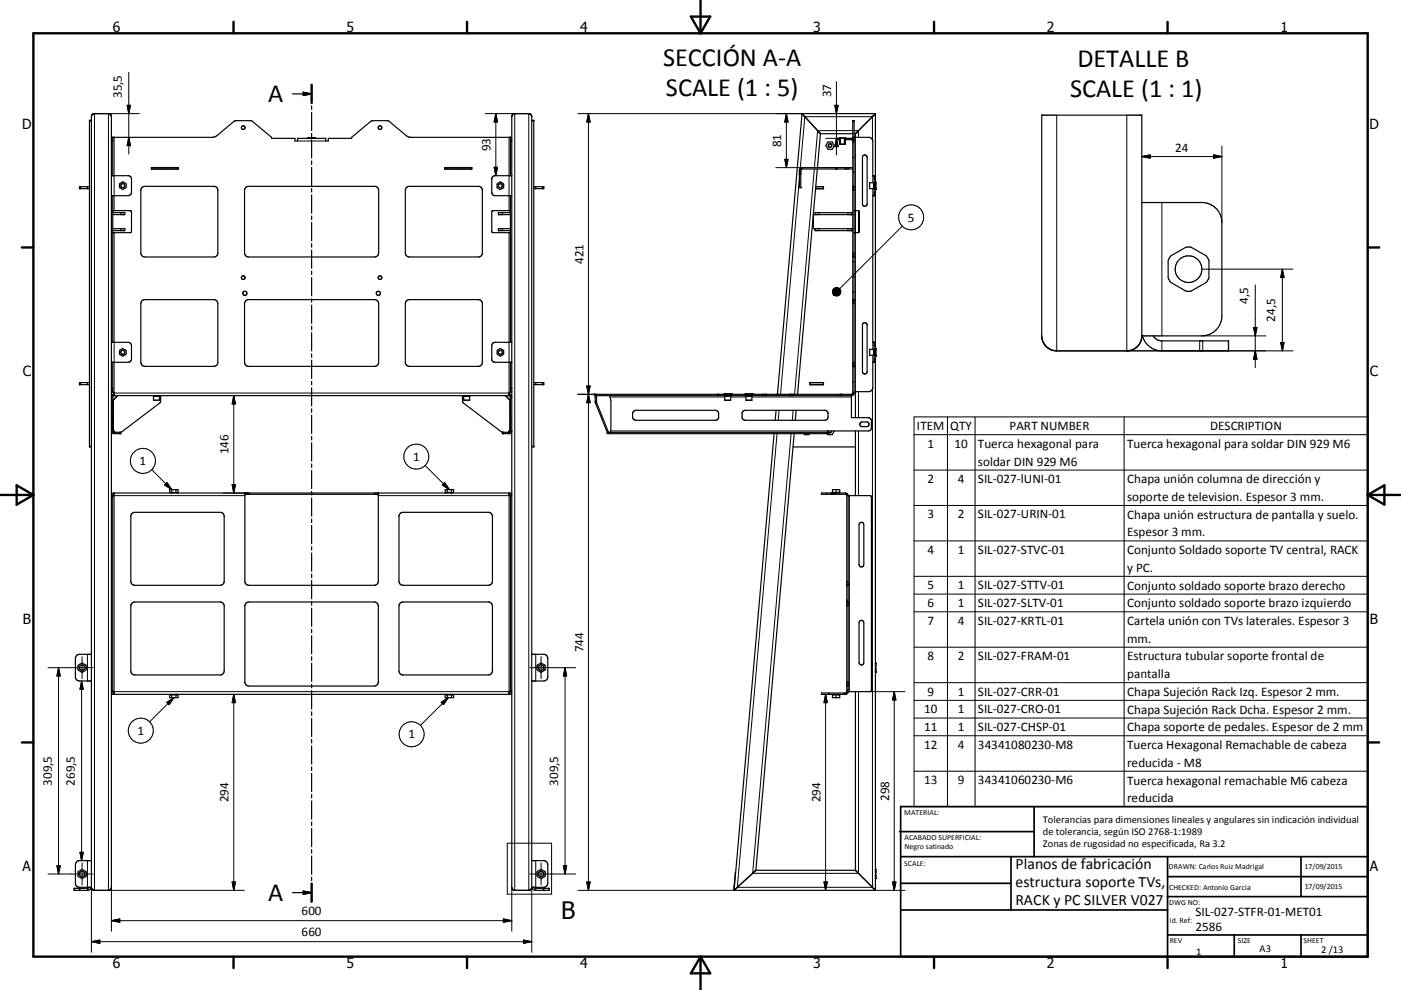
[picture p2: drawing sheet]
<svg xmlns="http://www.w3.org/2000/svg" width="420mm" height="297mm" viewBox="0 0 420 297" stroke-linecap="round" stroke-linejoin="round" font-family="sans-serif">
<g fill="none" stroke="#000" stroke-width=".36">
<path d="M27.4 36.1h-.6v98h.6M27.6 34.5l.7-.4h4.2l.5 .1 .4 .6v231.6l-.4 .6-.5 .1h-4.4l-.5-.4-.2-.5v-231.2zM87.7 28.2h5.7M90.9 27.7l2.5 .5-2.5 .5zM93.4 25.4v5.5M93.4 31.8v1M93.4 33.7v5.5M153.7 34.4l.6-.3h4.2a.91 .91 0 0 1 .9 .9v231.2a.91 .91 0 0 1-.9 .9h-4.2a.91 .91 0 0 1-.9-.9v-231.2zM159.4 36.1h.6v98h-.6M240.5 34.1h22M240.5 34.1l5.5 6M240.5 34.1l-7.4 84.2"/>
<path d="M262.5 34.1v233h-42.4M262.5 34.1l-6 6M312.3 34.5h30v66.7a4.5 4.5 0 0 1-4.5 4.1h-21a4.5 4.5 0 0 1-4.5-4.5zM26.2 56v.6M26.8 56h-3v.6h3M33.4 52.7h5.2l.6 .4 .2 .6v4l-.4 .8-.6 .2h-5M33.4 41.2h30.6l1-.5 5.1-4.3 .7-.2 4.7 .1 5.9 4.9v.3h7v.8h.8v-.8h8.4v.8h.8v-.8h7v-.3l5.7-4.8 .7-.2 4.7 .1 5.4 4.4 .9 .5h30.6M33.8 41.2v11.5M33.8 58.7v44M35.9 55l.8-.4 1 .4v1.3l-.8 .5-1-.5zM42.5 56.3l.9-.4h20.7l.8 .3 .4 .9v18.8l-.4 .9-.8 .3h-20.7l-.7-.3-.5-.9v-18.8zM45.4 50.3h8v.4h-8z"/>
<path d="M45.4 50.7h8M49.2 50.7h.1M73.6 56.3l.9-.4 38.3 .1 .5 .3 .2 .8-.1 19.3-.6 .6-.5 .1-38.3-.1-.6-.6-.1-.5v-18.8zM92.3 41.5h2.2M92.3 41.4l2.2 .1M92.3 41.5h.1M92.8 41.4h.1M92.8 41.4v.1M92.8 41.5h.1M93 41.4v.1M93.4 40v1.1M93.4 42v5.4"/>
<path d="M93.4 48.3v1.1M93.4 50.2v5.5M93.4 56.6v1M93.4 58.5v5.5M93.9 41.4v.1M94 41.5h.1M94.1 41.4h.1M94.1 41.4l-.1 .1M94.5 41.5h-.1M121.8 56.3l.9-.4h20.7l.8 .3 .4 .9v18.8l-.4 .9-.8 .3h-20.7l-.7-.3-.5-.9v-18.8zM133.4 50.3h8v.4h-8zM133.4 50.7h8"/>
<path d="M137.6 50.7h.1M149.1 55.1l.8-.5 1 .5v1.3l-.7 .4-1.1-.4zM153 41.2v11.5M153 58.7v44M153.4 52.7h-5.2l-.6 .4-.2 .6v4l.4 .8 .6 .2h5M160 56h3v.6h-3M160.6 56v.6M244.6 56h2.3v.6h-2.4M245 50.7l-5.9 67.6M246 40.1l-.9 10.2M246 40.1h9.7M248.2 42.6h1.3l.6 1.1-.6 1.1h-1.3l-.6-1.1z"/>
<path d="M251.4 41.7l.1 .1M251.5 41.6l-.1 .1M251.5 41.8h.2M251.5 41.6h.2M251.5 41.6h.1M251.7 41.5h-.6v.4h.6M251.7 41.5l-.1-.1 1.9 .1M251.7 41.5v1.8h1.8v-1.8M252 41.4v1.9M253.2 41.4v1.9M253.5 41.5l2.2 .1M253.5 41.9h1.8l.4 .4-.1 75.8-.3 .2h-77.1v.4h77.1"/>
<path d="M253.5 41.6h.1M253.6 41.6h.1M253.7 41.6v.1M253.7 41.7l-.2 .1M253.7 41.7h.1M255.7 41.2h4.8l.9 .5 .3 .7v10.3h.8M255.7 41.6v-5.4h.4v81.7M255.7 55.9h.4M255.7 50.3h-15.4l-.4 .2-.2 .6v5.2h.4v-5.3l.2-.3h15.4M255.7 41.5h.4M255.7 41.6l.4 .7M256.1 40.1h.4"/>
<path d="M256.5 40.1v1.1M258.8 46.7a.71 .71 0 0 1 .8-.1 .71 .71 0 0 1 .4 .6v14a.7 .7 0 0 1-.7 .7 .7 .7 0 0 1-.7-.7v-14zM261.9 54.8h-1.2v1.8h1.2M261.9 54.8v1.8M261.9 54.8l.2 .3M262 56.6h.1M262.1 52.7v6M262.1 55.4v.7M262.1 56.3l-.1 .3M262.5 58.7h-.8v44h.8M262.5 54.7v2M262.5 55.3h.1"/>
<path d="M262.5 56.3h.1M262.5 56.3v.1M262.5 55.1h.1M262.5 56.4h.1M262.5 56.1h.1M262.5 56.1v.1M262.5 55.1v.1M33.8 63.2h5.2l.4 .4-.1 6-.3 .2h-5.2M33.8 63.8h3.6v.6h-3.6M33.8 68.6h3.6v.6h-3.6M93.4 64.8v1.1M93.4 66.8v5.4"/>
<path d="M93.4 73.1v1M93.4 75v5.5M153 63.2h-5.2l-.4 .3 .2 6.2 5.4 .1M153 63.8h-3.6v.6h3.6M153 68.6h-3.6v.6h3.6M244.4 68.6v.6h11.3M255.4 63.8v.6M255.4 68.6v.6M255.7 77.1h.4M255.7 63.8h-11.3v.6M255.7 64.4h-11.8v4.2h11.8M256.1 63.2h1.2l.4 .3v6l-.4 .3h-1.2"/>
<path d="M256.1 64.4h.4M256.1 68.6h.4M256.5 63.2v6.6M342.3 60.8h18a6 6 0 0 1 6 6v27.9a6 6 0 0 1-6 6.1h-18M42.7 90.1l.7-.2h20.7l.8 .2 .4 1v17.6l-.2 .8-1 .4h-20.7l-.7-.3-.5-.9v-17.6zM73.8 90.1l.7-.2 38.3 .1 .5 .3 .2 .8-.1 18.1-.6 .6-.5 .1-38.3-.1-.6-.6-.1-.5v-17.6zM93.4 81.4v1M93.4 83.3v5.5M93.4 89.6v1.1M93.4 91.5v5.5M93.4 97.9v1M93.4 99.8v5.5"/>
<path d="M121.8 90.3l.9-.4h20.7l.8 .2 .4 1v17.6l-.2 .8-1 .4h-20.7l-.7-.3-.5-.9v-17.6zM255.7 89.9h.4M258.7 97.1a.71 .71 0 0 1 .8-.3 .71 .71 0 0 1 .5 .7v14a.7 .7 0 0 1-.7 .7 .7 .7 0 0 1-.7-.7zM26.2 114.8v.6M26.8 114.8h-3v.6h3M33.4 102.7h5.2l.6 .4 .2 .6v4l-.4 .8-.6 .2h-5M33.4 117.5v.1M33.4 117.5h.4M33.4 117.6l.8 .3M33.8 108.7v8.9l.4 .3M33.8 117.5v.1M34.2 117.9v.8"/>
<path d="M34.2 118.7l-.4 .4v10.2M34.2 118.7h118.4M34.2 118.3l-.5 .2-.3 .6M35.2 118.7l-1.3 1.4M35.3 118.7l-1.3 1.4M35.9 105.1l.8-.5 1 .5v1.3l-.8 .4-1-.4zM46 118.7v1.4h1.8v-1.4M46 118.8h1.8M46.2 118.7h.6M47 118.7h.7M48.2 118.7v1.7l-.3 .5-11.6 8.8h-2.1l-.4-.4M93.4 106.2v1"/>
<path d="M93.4 108.1v5.4M93.4 114.4v1M93.4 116.3v5.5M138.7 118.7v1.7l.2 .5 11.6 8.8h2.1l.4-.4M139 118.7v1.4h1.8v-1.4M139 118.8h1.8M139.2 118.7h.6M140.1 118.7h.6M151.5 118.7l1.4 1.4M151.6 118.7l1.4 1.4M152.6 117.9v.8M152.6 118.7l.4 .4v10.2"/>
<path d="M152.6 118.3l.6 .2 .2 .6M153 108.7v8.9M153 117.6l-.4 .3M153 117.5h.4M153.4 117.6l-.8 .3M153.4 102.7h-5.2l-.6 .4-.2 .6v4l.4 .8 .6 .2h5M153.4 117.5v.1M160 114.8h3v.6h-3M160.6 114.8v.6M178.5 118.7v2.2l3.6 8.8M178.8 118.7l.1 2.2 3.5 8.8M182.7 118.7l.4 1.4-.1 9.6"/>
<path d="M217.2 118.3h2M217.3 118.8h.1M217.3 118.8v1.3h1.8v-1.3M217.3 118.8h1.8M217.5 118.2l.1 .1M217.6 118.7l-.3 .1M217.7 118.2v.1M217.7 118.2h.1M217.8 118.7h.7M218.6 118.2h.1M218.6 118.2v.1M218.8 118.7v.1"/>
<path d="M218.8 118.2l-.1 .1M218.8 118.8h.3M223.5 118.3h2M223.6 118.7v.1M223.6 118.8h.1M223.6 118.8v1.3h1.8v-1.3M223.6 118.8h1.8M223.9 118.2h.1M223.9 118.7l-.2 .1M224.1 118.2h-.2M224.2 118.7h.7M225 118.2h.1"/>
<path d="M225 118.2v.1M225.1 118.7l.3 .1M225.2 118.2l-.1 .1M225.5 118.7l-.1 .1M229.7 118.3v.4M232.9 118.3v.4M233.5 118.3v.4M236.7 118.3v.4M242.8 114.8h4.1v.6h-4.1zM252.3 118.3v.4M255.3 118.7v6.6h5l.6 .2 .3 .6 .1 2.2-.2 .6-.4 .3-12.4 .1v.8h-66.2v-.4M255.7 109.9h.4"/>
<path d="M256.1 117.9l-.3 .6-.5 .2M256.5 117.5v7.8M256.5 117.5l-.4 .4M261.9 104.8h-1.2v1.8h1.2M261.9 104.8v1.8M262 106.6l.1 .1M262.1 102.7v6M262.1 104.8v.3M262.1 106.3l-.1 .3M262.1 105.3v.8M262.1 104.7l-.2 .1M262.5 108.7h-.8v7.6l-.3 .7-.9 .5h-4"/>
<path d="M262.5 104.7v2M262.5 106.3h.1M262.5 106.3v.1M262.5 105.2v.1M262.5 105.2h.1M262.5 105.1h.1M262.5 106.4h.1M262.5 106.1h.1M262.5 106.1v.1M262.5 105.3h.1M262.5 105.1v.1M342.5 100.8a6.1 6.1 0 0 0 5.8 4.5h20v-3h-20a3 3 0 0 1-2.6-1.5"/>
<path d="M33.4 125.3h.4M33.8 129.3h-.4l.3 .6 .3 .2h2.2v-.4M33.9 120.1v9M33.9 129.1l.5 .6M33.9 129.1h.1M33.9 120.1h.1M34 120.1v9M34 129.1l.5 .6M93.4 122.7v1M93.4 124.6v5.5M93.4 130.9v1.1M93.4 132.8v5.5"/>
<path d="M93.4 139.2v1M152.9 129.1h.1M152.9 120.1h.1M152.9 120.1v9M152.9 129.1l-.6 .6M153 120.1v9M153 129.1l-.6 .6M153 129.3h.4v.2l-.6 .6h-2.2v-.4M153 125.3h.4M182.1 129.7h66.2M189.9 123.5l.8-.4h23.8l.4 .1 .5 .5 .1 1.4-.3 .6-.7 .4h-23.8l-.7-.2-.3-.6v-1.2zM222.8 123.3l.7-.2h23.8l.6 .2 .3 .4 .1 1.4-.4 .8-.6 .2h-23.8l-.7-.2-.3-.6v-1.4z"/>
<path d="M232.1 130.1l-12 137M232.7 123.1l-.3 3M237.7 134.1h18.8M238.1 130.1l-11.5 131M238.7 123.1l-.3 3M241.1 130.1l.1 .3h1.3l.2-.3M248.4 129.3a.48 .48 0 0 0 .5 .5 .48 .48 0 0 0 .4-.5M250.1 129.3l-.6 1.1h-1.3l-.1-.3M256.5 129.3v19.4M257.9 126.9l.4-.3h1.6a.7 .7 0 0 1 .7 .7 .7 .7 0 0 1-.7 .7h-1.4a.7 .7 0 0 1-.7-.4 .7 .7 0 0 1 .1-.7zM33.4 147.9h120M33.4 148.3h.8"/>
<path d="M33.8 148.7v58.8M34.2 147.9v.8h-.8M39.7 154l.7-.3h25.6l.8 .3 .4 .9v19.5l-.2 .7-1 .5h-25.6l-.7-.3-.5-.9v-19.5zM51.3 147.9v-.2h-.4v-.8h2.5v1M51.5 146.9v1M51.8 147.9v-.2h1.4v.2M52.8 146.9v.8M52.9 147.7v.2M73.4 148.3h40M73.4 147.9v26.5l.5 .9 .7 .3h37.6l.8-.3 .4-.9v-26.5M93.4 141.1v5.5M93.4 147.5v1"/>
<path d="M93.4 149.4v5.4M93.4 155.7v1.1M93.4 157.6v5.5M120.1 154l.7-.3h25.6l.8 .3 .4 .9v19.5l-.2 .7-1 .5h-25.6l-.7-.3-.5-.9v-19.5zM133.5 147.9v-1h2.5v.8h-.5v.2M133.6 147.9v-.2h1.4v.2M133.9 147.7v.2M134.1 146.9v.8M135.4 146.9v1M152.6 147.9v.8h.8M152.6 148.3h.8M153 148.7v58.8"/>
<path d="M249.2 147.9v.4M249.6 147.7h.8v.2M249.6 147.9v-1h2.2v1M249.8 147.7v.2M249.9 147.7v.2M250.7 146.9v1M251.5 147.7v.2M251.8 147.7h-.8v.2M254.3 148.7l-.3-.6-.5-.2h-7.2v.4h7.2l.4 .4v58.8l-.4 .4h-7.2v.4h7.2l.5-.2 .3-.6M254.3 148.7h6.6l.4 .4v58l-.4 .4h-6.6M254.3 148.7v58.8M257.8 156.9a.72 .72 0 0 1 .8-.1 .72 .72 0 0 1 .4 .6v12a.71 .71 0 0 1-.7 .7 .71 .71 0 0 1-.7-.7v-12z"/>
<path d="M93.4 164v1M93.4 165.9v5.5M93.4 172.2v1.1M93.4 174.2v5.4M253.9 175.6h.4M23.5 199.5l1.1-.5 1.1 .5 .1 .3-.1 1.3-.9 .5-1.3-.5-.1-.3zM27.4 196.3h-3.9l-.6 .5-.3 .7v5.6l.3 .7 .6 .5h3.9M39.7 180.9l.7-.3h25.6l.8 .3 .4 .9v19.5l-.2 .7-1 .5h-25.6l-.7-.3-.5-.9v-19.5zM73.9 180.9l.7-.3h37.6l.8 .3 .4 .9v22.8l-.2 .8-1 .4h-37.6l-.7-.2-.5-1v-22.8zM93.4 180.5v1.1M93.4 182.4v5.5M93.4 188.8v1"/>
<path d="M93.4 190.7v5.5M93.4 197v1.1M93.4 199v5.4M120.1 180.9l.7-.3h25.6l.8 .3 .4 .9v19.5l-.2 .7-1 .5h-25.6l-.7-.3-.5-.9v-19.5zM159.4 196.3h3.9l.7 .5 .2 .7v5.6l-.2 .7-1 .5h-3.6M253.9 180.6h.4M257.8 186.3a.72 .72 0 0 1 .8-.1 .72 .72 0 0 1 .4 .6v12a.71 .71 0 0 1-.7 .7 .71 .71 0 0 1-.7-.7v-12zM262.5 199v2.6M262.5 199.7v.1M262.5 199.7h.1M262.5 199.5h.1M262.5 199.8h.1"/>
<path d="M262.5 199.5v.1M33.4 208.3h120M33.4 207.9h.8M33.4 207.5h.8v.8M50.9 208.3v1h2.5v-.8l-.5-.2M51 208.3v.2h1.4v-.2M51.3 208.3v.2M51.5 208.5v.8M52.8 208.3v1M93.4 205.3v1.1M93.4 207.2v5.5M93.4 213.6v1"/>
<path d="M93.4 215.5v5.5M133.5 208.3v1h2.5v-.8l-.5-.2M133.6 208.3v.2h1.4v-.2M133.9 208.3v.2M134.1 208.5v.8M135.4 208.3v1M152.6 207.9h.8M153.4 207.5h-.8v.8M249.6 208.3v1h2.2v-1M249.8 208.3v.2M249.9 208.3v.2M250.4 208.3v.2h-.8"/>
<path d="M250.7 208.3v1M251 208.3v.2h.8M251.5 208.3v.2M253.9 205.8h.4M256.5 207.5v53.6M262.5 200.9v.2M262.5 200.9h.1M262.5 201.1h.1M262.5 200.8h.1M262.5 200.8v.1M93.4 221.8v1.1M93.4 223.8v5.4"/>
<path d="M93.4 230.1v1.1M93.4 232v5.5M93.4 238.4v1M27.4 258.2h-3.9l-.6 .5-.3 .7v5.6l.3 .7 .6 .5h3.9M93.4 240.3v5.5M93.4 246.6v1.1M93.4 248.5v5.5M93.4 254.9v1M93.4 256.8v5.5M159.4 258.2h3.9l.7 .5 .2 .7v5.6l-.2 .7-1 .5h-3.6M23.5 261.4l1-.5 1.2 .5 .1 .3-.1 1.3-.9 .5-1.3-.5-.1-.3zM26.7 266.2l-.5 .3h-4v.6h4l.8-.2 .4-.7"/>
<path d="M87.7 267.8h5.7M90.9 267.3l2.5 .5-2.5 .5zM93.4 263.2v1M93.4 265.1v5.4M159.5 266.2l.4 .7 .7 .2h4v-.6h-4l-.5-.3M220.5 261.7l-.4 5.4M226.6 261.2l-6.5 5.9M226.6 261.1v.1M226.6 261.1h29.9M256.5 261.1h.1M256.5 261.1l6 6M262.5 262.8v.2"/>
<path d="M262.5 262.8h.1M262.5 260.9v2.6M262.5 261.6v.1M262.5 260.9h.1M262.5 261.6h.1M262.5 263h.1M262.5 261.4h.1M262.5 262.7h.1M262.5 262.7v.1M262.5 261.7h.1M262.5 261.4v.2"/>
<circle cx="72.9" cy="38.3" r=".55"/>
<circle cx="113.9" cy="38.3" r=".55"/>
<circle cx="36.8" cy="55.7" r=".6"/>
<circle cx="150" cy="55.7" r=".6"/>
<circle cx="248.9" cy="43.7" r=".49"/>
<circle cx="72.9" cy="83.3" r=".55"/>
<circle cx="73.4" cy="88" r=".62"/>
<circle cx="113.4" cy="88" r=".62"/>
<circle cx="113.9" cy="83.3" r=".55"/>
<circle cx="356.3" cy="80.8" r="4"/>
<circle cx="356.3" cy="80.7" r="6.7"/>
<circle cx="36.8" cy="105.7" r=".61"/>
<circle cx="150" cy="105.7" r="1.08"/>
<circle cx="150" cy="105.7" r=".59"/>
<circle cx="24.6" cy="200.3" r=".8"/>
<circle cx="162.2" cy="200.3" r="1.33"/>
<circle cx="162.2" cy="200.3" r=".8"/>
<circle cx="24.6" cy="262.2" r=".8"/>
<circle cx="162.2" cy="262.2" r="1.33"/>
<circle cx="162.2" cy="262.2" r=".8"/>
</g>
<g fill="none" stroke="#000" stroke-width=".3">
<path d="M26.8 36.3h.6M28.3 34.1v233M38.1 31.6h1l-.5 2.5zM38.6 21.7v24.5M41.8 34.1h-9.3v233h40.8M145.5 34.1h8.8v233M148.7 34.1l.5 2.5h-1.1zM148.7 34.1v18.6M158.5 34.1v233M159.4 36.3h.6M173.2 34.1h67.3M176.4 34.1v233"/>
<path d="M176.4 34.1l.5 2.5h-1zM235.8 34.1v16.2M235.8 34.1l.5 2.5h-1zM250.3 31.6h1l-.5 2.5zM250.8 24.5v22M255.7 39.2h-10.6l-.9 11.1M255.7 36.4h.4M256.1 39.2h1.3v2M316.8 34.5v70.8M337.8 34.5v70.8h49.8M24.2 56v.6M33.4 42.4h.4"/>
<path d="M34.2 41.2v22M38.6 41.2l.5 2.5h-1zM89.2 42.3h8.4M148.1 50.2h1.1l-.5 2.5zM152.6 41.2v22M153 42.4h.4M162.6 56v.6M232.6 50.3h7.9v.4M235.3 47.8h1l-.5 2.5zM239.7 53.6l-5.7 64.7M239.7 56.2h.4M239.7 52.3h.4"/>
<path d="M239.7 51.4h.4M239.7 51.1h.4M244.1 50.7l-5.9 67.6M247.6 41.5h3.5M249.4 43.6a.6 .6 0 0 0-.7-.5 .6 .6 0 0 0-.4 .7 .6 .6 0 0 0 .7 .5M250.6 50.3v.4M250.8 41.5l.5 2.5h-1zM251 50.3v.4M251.2 41.5l.4 .4M252 41.9l-.3 .5M253.4 50.3v.4M253.5 42.8l-.3 .5"/>
<path d="M254.4 50.3v.4M254.7 41.5l.4 .4M255.7 57.1h.4M255.7 51.4l.4 .4M255.7 46.9l.4 .4M255.7 42.4l.4 .4M256.5 41.2v22M261.6 41.9v-6.9h-20.3l-1.4 15.5M261.7 52.7v2.1M261.7 56.6v2.1M262.1 57.7h.4M262.1 53.7h.4"/>
<path d="M342.3 47h24M342.3 47l2.5-.5v1zM363.8 46.5l2.5 .5-2.5 .5zM366.3 43.8v23M34.2 69.8v48.1h118.4v-48.1M36.2 63.8v.6M36.2 68.6v.6M150.6 63.8v.6M150.6 68.6v.6M245.6 63.8v.6M245.6 68.6v.6M254.2 63.8v.6"/>
<path d="M254.2 68.6v.6M255.7 75.9h.4M255.7 78.4l.4 .4M256.5 69.8v47.7M257.4 63.2v6.6M270.5 67.8l-18.8 18.8M348.3 60.8v40M255.7 91.1h.4M255.7 87.3l.4 .4M255.7 82.9l.4 .3M360.3 80.8h27.3M375.8 98.3h1l-.5 2.5z"/>
<path d="M376.3 85.5v24.8M384.5 80.8v24.5M384.5 80.8l.5 2.5h-1zM24.2 114.8v.6M33.4 116.3h.4M33.4 119.1h.4M70.1 118.7v29.2M70.1 118.7l.5 2.5h-1zM153 116.3h.4M153 119.1h.4M162.6 114.8v.6M173.2 118.3h5.5v.4"/>
<path d="M175.9 115.8l1 5h-1l1-5zM182.9 119.1h34.4M215.1 118.3v.4M215.2 118.3v.4M215.4 118.3v.4M215.5 118.3v.4M219.1 119.1h4.5M225.4 119.1h29.9M228.5 118.3v.4M232.7 118.3l.2 .1M234.9 118.3l.4 .4M237.9 118.3v.4"/>
<path d="M251.9 118.3v.4M255.2 118.3l.3 .3M255.7 108.7h.4M255.7 114.3l.4 .4M255.8 109.9l.3 .3M257.4 117.5v7.8M261.6 116.8v149.4h-40.6l12-136.1M261.7 102.7v2.1M261.7 106.6v2.1M262.1 107.7h.4M262.1 103.7h.4M348.3 102.3v3"/>
<path d="M359.7 102.3v3M360.3 100.8h19.2M360.6 102.3v3M368.3 102.3v3M376.3 105.3l.5 2.5h-1zM384 102.7h1l-.5 2.6zM26.8 133.9h.6M33.4 128.3h.4M33.4 126.3h.4M35.8 129.7v.4M127.4 139.6l7.3 7.3M151 129.7v.4"/>
<path d="M153 128.3h.4M153 126.3h.4M159.4 133.9h.6M178.5 120.4h.3M178.5 120.9h.4M183.1 129.3h65.2l.2 .4 .5 .2M233.6 123.1l-.3 3M237.2 130.1l-11.6 131.9h31.8v-54.5M237.8 123.1l-.3 3M247.9 129.7v.4M257.4 129.3v19.4M274 125.1h136v116.9h-136z"/>
<path d="M274 130.4h136M284.1 125.1v116.9M292.3 125.1v116.9M337 125.1v116.9M33.4 149.1h.4M45.5 140.9l6 6M50.1 144.8l1.4 2.1-2.1-1.4zM66.9 147.9h7.7v.4M69.6 145.4h1l-.5 2.5zM73.4 148.7h-39.2v58.8h118.4v-58.8h-39.2M112.2 147.9v.4M132.6 145.5l.7-.7 1.4 2.1z"/>
<path d="M153 149.1h.4M247.9 147.9l-.4 .4M250.4 147.9v.4M253.5 147.9v.4M253.9 148.7h.4M254.7 148.7v58.8M274 141h136M274 151.6h136M253.9 174.4h.4M254 175.6l-.1 .2M254.3 179.9l-.4 .4M274 162.3h136"/>
<path d="M274 172.9h136M274 178.2h136M24.6 197v6.6M26.2 196.3v8M160.6 196.3v8M162.2 197v6.6M253.9 181.8h.4M274 183.5h136M274 194.2h136M14.4 200.3h13.5M17.6 200.3v61.9M17.6 200.3l.5 2.5h-1z"/>
<path d="M24.5 204.3v53.9M24.5 204.3l.5 2.5h-1zM33.4 207.1h.4M50 210.7l2.1-1.4-1.4 2.1zM52.1 209.3l-7.2 7.3M70.1 208.3v58.8M70.1 208.3l.5 2.5h-1zM132.3 210.7l2.1-1.4-1.4 2.1zM134.4 209.3l-8.4 8.3M153 207.1h.4M158.9 200.3h13.7M169.4 200.3l.5 2.5h-1z"/>
<path d="M169.4 200.3v61.9M247.5 208.3l.5 2.5h-1zM247.5 208.3v58.8M248.7 207.9l-.4 .4M253.2 207.9l-.4 .4M253.9 204.6h.4M254.3 206.8l-.4 .4M260.9 207.5h10.4M268.1 207.5v59.6M268.1 207.5l.5 2.5h-1zM274 204.8h136M274 210.1h136"/>
<path d="M274 215.4h136M274 220.7h136M274 231.4h136M17.1 259.7h1l-.5 2.5zM24 255.7h1l-.5 2.5zM24.6 258.9v6.6M26.2 258.2v8M152.1 253h13.3v15.3h-13.3zM160.6 258.2v8M162.2 258.9v6.6M168.9 259.7h1l-.5 2.5zM14.4 262.2h13.5"/>
<path d="M22.2 266.5v.6M23.7 266.5v.6M24 266.5v.6M26.2 266.5v.6M27.4 266.2v19.5M33.4 276.2h120M33.4 276.2l2.5-.5v1zM33.4 266.2v13.2M69.6 264.6h1l-.5 2.5zM150.9 275.7l2.5 .5-2.5 .5zM153.4 266.2v13.2M158.9 262.2h13.7"/>
<path d="M159.4 266.2v19.5M160.6 266.5v.6M162.9 266.5v.6M163.1 266.5v.6M164.6 266.5v.6M173.2 267.1h46.9M175.9 264.6h1l-.5 2.5zM220.1 265.9h.1M247 264.6h1l-.5 2.5zM262.5 267.1h8.8M267.6 264.6h1l-.5 2.5zM27.4 282.5h132"/>
<path d="M27.4 282.5l2.5-.5v1zM156.9 282l2.5 .5-2.5 .5z"/>
<circle cx="273.2" cy="65.2" r="3.8"/>
<circle cx="42.8" cy="138.3" r="3.7"/>
<circle cx="124.8" cy="137" r="3.8"/>
<circle cx="42.2" cy="219.2" r="3.7"/>
<circle cx="123.4" cy="220.3" r="3.8"/>
</g>
<g fill="#000">
<circle cx="23.8" cy="56" r=".18"/>
<circle cx="23.8" cy="56.6" r=".18"/>
<circle cx="92.3" cy="41.5" r=".18"/>
<circle cx="92.3" cy="41.4" r=".18"/>
<circle cx="133.4" cy="50.7" r=".18"/>
<circle cx="133.4" cy="50.3" r=".18"/>
<circle cx="239.7" cy="56.3" r=".18"/>
<circle cx="240.1" cy="56.3" r=".18"/>
<circle cx="253.5" cy="41.5" r=".18"/>
<circle cx="253.5" cy="41.9" r=".18"/>
<circle cx="262.5" cy="56.8" r=".18"/>
<circle cx="262.6" cy="56.8" r=".18"/>
<circle cx="23.8" cy="114.8" r=".18"/>
<circle cx="23.8" cy="115.4" r=".18"/>
<circle cx="217.1" cy="118.2" r=".18"/>
<circle cx="219.2" cy="118.2" r=".18"/>
<circle cx="223.4" cy="118.2" r=".18"/>
<circle cx="225.6" cy="118.2" r=".18"/>
<circle cx="262.5" cy="106.8" r=".18"/>
<circle cx="262.5" cy="104.6" r=".18"/>
<circle cx="262.6" cy="106.8" r=".18"/>
<circle cx="150.6" cy="130.1" r=".18"/>
<circle cx="150.6" cy="129.7" r=".18"/>
<circle cx="182.1" cy="129.7" r=".18"/>
<circle cx="248.3" cy="129.7" r=".18"/>
<circle cx="248.3" cy="130.1" r=".18"/>
<circle cx="254.3" cy="148.7" r=".18"/>
<circle cx="262.5" cy="199" r=".18"/>
<circle cx="254.3" cy="207.5" r=".18"/>
<circle cx="262.5" cy="201.6" r=".18"/>
<circle cx="262.6" cy="201.6" r=".18"/>
<circle cx="22.2" cy="266.5" r=".18"/>
<circle cx="22.2" cy="267.1" r=".18"/>
<circle cx="262.5" cy="260.9" r=".18"/>
<circle cx="262.5" cy="263.5" r=".18"/>
<circle cx="262.6" cy="263.5" r=".18"/>
</g>
<g fill="none" stroke="#000" stroke-width=".71">
<path d="M10 10h400v277h-400zM70 6.6v3.4M140 6.6v3.4M207.1 5h5.8l-2.9 5zM210 0v10M280 6.6v3.4M350 6.6v3.4M93.4 25.4v5.5M6.6 74.2h3.4M410 74.2h3.5M0 148.5h10M5 145.6l5 2.9-5 2.9z"/>
<path d="M410 148.5h10.1M410 148.5l5.1-2.9v5.8zM6.6 222.7h3.4M410 222.7h3.5M93.4 265.1v5.4M70 287v3.4M140 287v3.4M210 287v10M210 287l2.9 5h-5.8zM280 287v3.4M350 287v3.4"/>
</g>
<g fill="none" stroke="#000" stroke-width=".51">
<path d="M269.7 249.5h40.3M270 242h140v45h-140zM270 257h140M303.1 257v16M310 242v15M350 257v30M390.1 257v12M270 265h33.1M270 273h80M350 269h60M350 263h60M350 280.5h60"/>
<path d="M370 280.5v6.5M390.1 280.5v6.5"/>
</g>
<path d="M90.9 27.7l2.5 .5-2.5 .5zM90.9 267.3l2.5 .5-2.5 .5z" fill="#000" stroke="#000" stroke-width=".36"/>
<g fill="#000" stroke="#000" stroke-width=".3">
<path d="M38.1 31.6h1l-.5 2.5zM148.7 34.1l.5 2.5h-1.1zM176.4 34.1l.5 2.5h-1zM235.8 34.1l.5 2.5h-1zM250.3 31.6h1l-.5 2.5zM38.6 41.2l.5 2.5h-1zM148.1 50.2h1.1l-.5 2.5zM235.3 47.8h1l-.5 2.5zM250.8 41.5l.5 2.5h-1zM342.3 47l2.5-.5v1zM363.8 46.5l2.5 .5-2.5 .5zM250 88.4l.4 .3z"/>
<path d="M250 88.4l.7 .4zM250 88.4l1 .4zM250 88.4l1.2 .3zM250 88.4l1.5 .2-.3 .1zM250 88.4h1.7l-.2 .2zM250 88.4l1.9-.2-.2 .2zM250 88.4l2-.4-.1 .2zM250 88.4l2.1-.6-.1 .2zM250 88.4l2.1-.9v.3zM250 88.4l2.1-1.2v.3zM250 88.4l2-1.4 .1 .2zM250 88.4l1.8-1.7 .2 .3z"/>
<path d="M251.6 86.5l.2 .2-1.8 1.7zM251.4 86.4l.2 .1-1.6 1.9zM251.2 86.3l.2 .1-1.4 2zM250.9 86.3h.3l-1.2 2.1zM250.6 86.3h.3l-.9 2.1zM250.3 86.4l.3-.1-.6 2.1zM250.1 86.5l.2-.1-.3 2zM249.9 86.7l.2-.2-.1 1.9zM249.9 86.7l.1 1.7-.2-1.5zM249.8 86.9l.2 1.5zM249.7 87.2l.3 1.2zM249.6 87.4l.4 1z"/>
<path d="M249.6 87.7l.4 .7zM249.7 88l.3 .4zM249.8 88.2l.2 .2zM375.8 98.3h1l-.5 2.5zM384.5 80.8l.5 2.5h-1zM175.9 115.8h1l-.5 2.5zM376.3 105.3l.5 2.5h-1zM384 102.7h1l-.5 2.6zM70.1 118.7l.5 2.5h-1zM176.4 118.3l.5 2.5h-1zM50.1 144.8l1.4 2.1-2.1-1.4zM69.6 145.4h1l-.5 2.5z"/>
<path d="M133.3 144.8l1.4 2.1-2.1-1.4zM17.6 200.3l.5 2.5h-1zM24.5 204.3l.5 2.5h-1zM50 210.7l2.1-1.4-1.4 2.1zM70.1 208.3l.5 2.5h-1zM132.3 210.7l2.1-1.4-1.4 2.1zM169.4 200.3l.5 2.5h-1zM247.5 208.3l.5 2.5h-1zM268.1 207.5l.5 2.5h-1zM17.1 259.7h1l-.5 2.5zM24 255.7h1l-.5 2.5zM168.9 259.7h1l-.5 2.5z"/>
<path d="M33.4 276.2l2.5-.5v1zM69.6 264.6h1l-.5 2.5zM150.9 275.7l2.5 .5-2.5 .5zM175.9 264.6h1l-.5 2.5zM247 264.6h1l-.5 2.5zM267.6 264.6h1l-.5 2.5zM27.4 282.5l2.5-.5v1zM156.9 282l2.5 .5-2.5 .5z"/>
</g>
<g font-size="7.9">
<text x="198.8" y="19.9">SECCIÓN A-A</text>
<text x="323" y="20">DETALLE B</text>
<text x="199.6" y="28.9">SCALE (1 : 5)</text>
<text x="320.8" y="29">SCALE (1 : 1)</text>
<text x="80.3" y="30.6">A</text>
<text x="80.3" y="270.3">A</text>
</g>
<text font-size="7.2" x="168.2" y="275.8">B</text>
<g font-size="4.7">
<text x="304.5" y="260.9">Planos de fabricación</text>
<text x="304.5" y="266.2">estructura soporte TVs,</text>
<text x="304.5" y="271.6">RACK y PC SILVER V027</text>
</g>
<g font-size="4.2">
<text x="33.9" y="9.6">6</text>
<text x="103.9" y="9.6">5</text>
<text x="173.9" y="9.6">4</text>
<text x="243.8" y="9.6">3</text>
<text x="313.9" y="9.6">2</text>
<text x="383.9" y="9.6">1</text>
<text x="6.7" y="38.7">D</text>
<text x="410.5" y="38.7">D</text>
<text x="6.9" y="112.9">C</text>
<text x="410.7" y="112.9">C</text>
<text x="6.9" y="187.1">B</text>
<text x="410.7" y="187.1">B</text>
<text x="6.8" y="261.4">A</text>
<text x="410.7" y="261.4">A</text>
<text x="33.9" y="290.4">6</text>
<text x="103.9" y="290.4">5</text>
<text x="173.9" y="290.4">4</text>
<text x="243.8" y="290.4">3</text>
<text x="313.9" y="290.4">2</text>
<text x="383.9" y="290.4">1</text>
</g>
<g font-size="3.9">
<text x="36.6" y="29.5" transform="rotate(-90 36.6 29.5)">35,5</text>
<text x="249.2" y="29.2" transform="rotate(-90 249.2 29.2)">37</text>
<text x="147.1" y="45.4" transform="rotate(-90 147.1 45.4)">93</text>
<text x="234.2" y="44.2" transform="rotate(-90 234.2 44.2)">81</text>
<text x="352.3" y="45.5">24</text>
<text x="272.2" y="66.5">5</text>
<text x="174.9" y="79.2" transform="rotate(-90 174.9 79.2)">421</text>
<text x="374.2" y="91.2" transform="rotate(-90 374.2 91.2)">4,5</text>
<text x="382.4" y="96.5" transform="rotate(-90 382.4 96.5)">24,5</text>
<text x="274.9" y="129">ITEM</text>
<text x="284.9" y="129">QTY</text>
<text x="302.7" y="129">PART NUMBER</text>
<text x="362.8" y="129">DESCRIPTION</text>
<text x="68.5" y="136.3" transform="rotate(-90 68.5 136.3)">146</text>
<text x="278" y="134.4">1</text>
<text x="286.2" y="134.4">10</text>
<text x="293.2" y="134.4">Tuerca hexagonal para</text>
<text x="337.9" y="134.4">Tuerca hexagonal para soldar DIN 929 M6</text>
<text x="41.8" y="139.5">1</text>
<text x="123.9" y="138.3">1</text>
<text x="293.2" y="139.7">soldar DIN 929 M6</text>
<text x="278" y="144.9">2</text>
<text x="287.2" y="144.9">4</text>
<text x="293.2" y="145">SIL-027-lUNI-01</text>
<text x="337.9" y="145">Chapa unión columna de dirección y</text>
<text x="278" y="155.5">3</text>
<text x="287.2" y="155.5">2</text>
<text x="293.2" y="155.5">SIL-027-URIN-01</text>
<text x="337.9" y="150.4">soporte de television. Espesor 3 mm.</text>
<text x="337.9" y="155.7">Chapa unión estructura de pantalla y suelo.</text>
<text x="337.9" y="161">Espesor 3 mm.</text>
<text x="278" y="166.2">4</text>
<text x="287.2" y="166.2">1</text>
<text x="293.2" y="166.2">SIL-027-STVC-01</text>
<text x="337.9" y="166.3">Conjunto Soldado soporte TV central, RACK</text>
<text x="337.9" y="171.6">y PC.</text>
<text x="278" y="176.8">5</text>
<text x="287.2" y="176.8">1</text>
<text x="293.2" y="176.8">SIL-027-STTV-01</text>
<text x="337.9" y="176.9">Conjunto soldado soporte brazo derecho</text>
<text x="278" y="182.1">6</text>
<text x="287.2" y="182.1">1</text>
<text x="293.2" y="182.1">SIL-027-SLTV-01</text>
<text x="337.9" y="182.2">Conjunto soldado soporte brazo izquierdo</text>
<text x="278" y="187.5">7</text>
<text x="287.2" y="187.5">4</text>
<text x="293.2" y="187.5">SIL-027-KRTL-01</text>
<text x="337.9" y="187.5">Cartela unión con TVs laterales. Espesor 3</text>
<text x="174.9" y="195.7" transform="rotate(-90 174.9 195.7)">744</text>
<text x="337.9" y="192.9">mm.</text>
<text x="278" y="198.1">8</text>
<text x="287.2" y="198.1">2</text>
<text x="293.2" y="198.1">SIL-027-FRAM-01</text>
<text x="337.9" y="198.1">Estructura tubular soporte frontal de</text>
<text x="337.9" y="203.5">pantalla</text>
<text x="278" y="208.7">9</text>
<text x="287.2" y="208.7">1</text>
<text x="293.2" y="208.7">SIL-027-CRR-01</text>
<text x="337.9" y="208.8">Chapa Sujeción Rack Izq. Espesor 2 mm.</text>
<text x="277" y="214">10</text>
<text x="287.2" y="214">1</text>
<text x="293.2" y="214">SIL-027-CRO-01</text>
<text x="337.9" y="214.1">Chapa Sujeción Rack Dcha. Espesor 2 mm.</text>
<text x="41.2" y="220.5">1</text>
<text x="122.4" y="221.5">1</text>
<text x="277" y="219.3">11</text>
<text x="287.2" y="219.3">1</text>
<text x="293.2" y="219.4">SIL-027-CHSP-01</text>
<text x="337.9" y="219.5">Chapa soporte de pedales. Espesor de 2 mm</text>
<text x="277" y="224.6">12</text>
<text x="287.2" y="224.6">4</text>
<text x="293.2" y="224.6">34341080230-M8</text>
<text x="337.9" y="224.7">Tuerca Hexagonal Remachable de cabeza</text>
<text x="337.9" y="230">reducida - M8</text>
<text x="15.5" y="235.7" transform="rotate(-90 15.5 235.7)">309,5</text>
<text x="22.4" y="235.7" transform="rotate(-90 22.4 235.7)">269,5</text>
<text x="167.3" y="235.7" transform="rotate(-90 167.3 235.7)">309,5</text>
<text x="277" y="235.3">13</text>
<text x="287.2" y="235.3">9</text>
<text x="293.2" y="235.3">34341060230-M6</text>
<text x="337.9" y="235.4">Tuerca hexagonal remachable M6 cabeza</text>
<text x="68.5" y="240.7" transform="rotate(-90 68.5 240.7)">294</text>
<text x="246" y="240.7" transform="rotate(-90 246 240.7)">294</text>
<text x="266.5" y="240.3" transform="rotate(-90 266.5 240.3)">298</text>
<text x="337.9" y="240.7">reducida</text>
<text x="90.4" y="274.7">600</text>
<text x="358.4" y="274.9">SIL-027-STFR-01-MET01</text>
<text x="90.4" y="280.9">660</text>
<text x="358.4" y="279.4">2586</text>
</g>
<g font-size="3.1">
<text x="312.7" y="246.8">Tolerancias para dimensiones lineales y angulares sin indicación individual</text>
<text x="312.7" y="250.4">de tolerancia, según ISO 2768-1:1989</text>
<text x="312.7" y="254">Zonas de rugosidad no especificada, Ra 3.2</text>
<text x="358.6" y="286.5">1</text>
<text x="377.6" y="285.6">A3</text>
<text x="396.1" y="285.9">2 /13</text>
</g>
<g font-size="2.4">
<text x="271.1" y="244.4">MATERIAL:</text>
<text x="271.2" y="252">ACABADO SUPERFICIAL:</text>
<text x="271.2" y="254.7">Negro satinado</text>
<text x="271.1" y="259.7">SCALE:</text>
<text x="350.4" y="260.8">DRAWN: Carlos Ruiz Madrigal</text>
<text x="391.1" y="260.6">17/09/2015</text>
<text x="350.5" y="267">CHECKED: Antonio Garcia</text>
<text x="391.2" y="266.7">17/09/2015</text>
<text x="350.5" y="271.4">DWG NO:</text>
<text x="350.7" y="276.9">Id. Ref:</text>
<text x="350.7" y="282.8">REV</text>
<text x="371.1" y="282.9">SIZE</text>
<text x="390.8" y="283">SHEET</text>
</g>
</svg>
